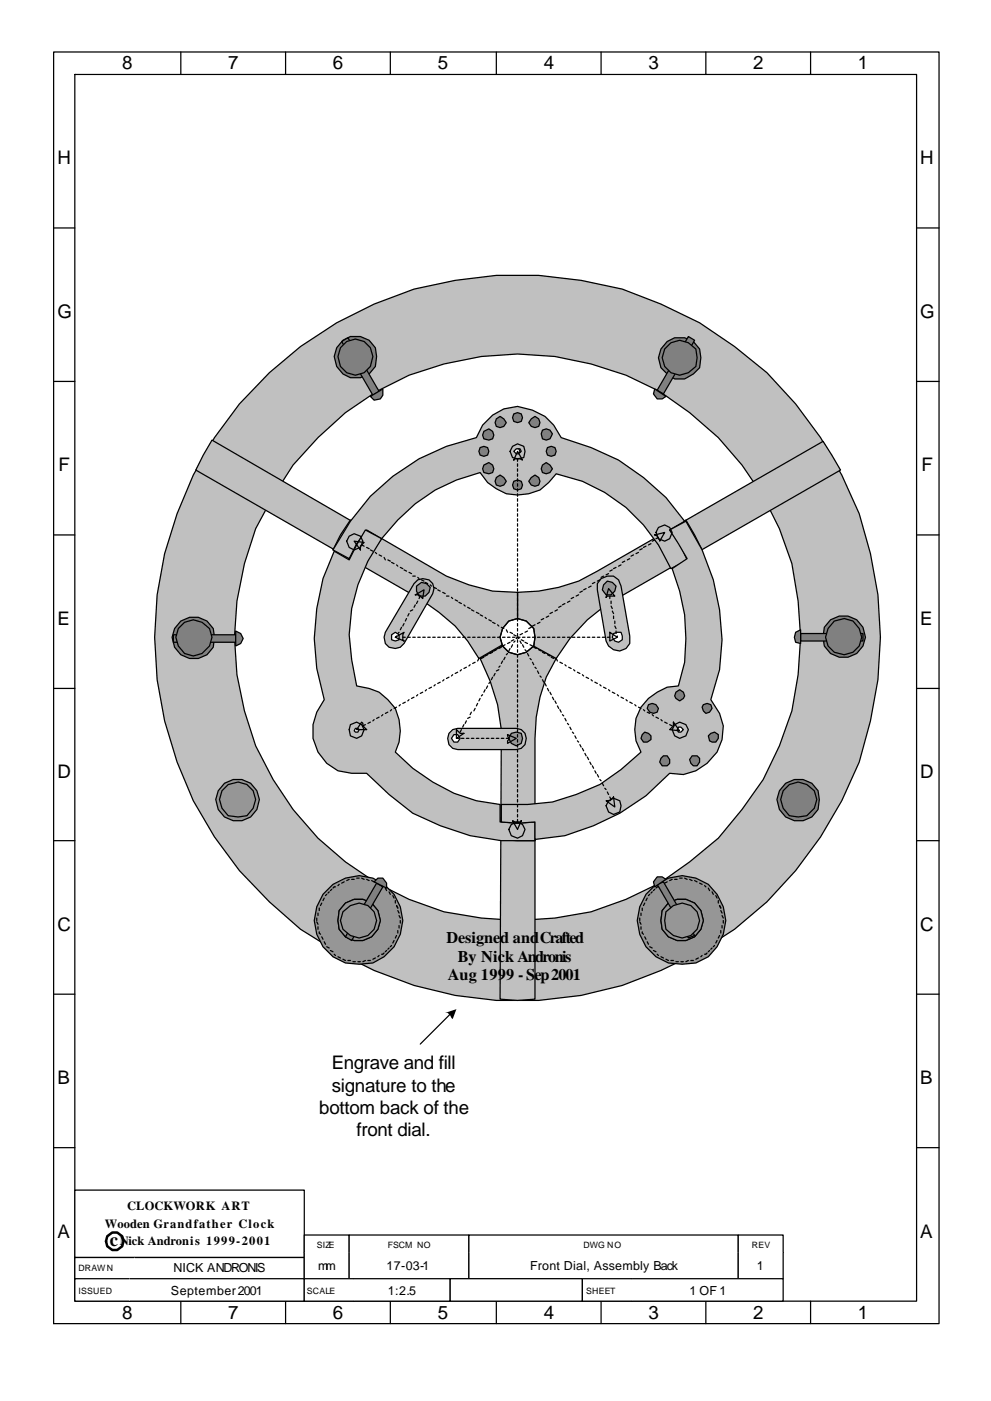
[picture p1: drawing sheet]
<svg xmlns="http://www.w3.org/2000/svg" width="210mm" height="297mm" viewBox="0 0 210 297" stroke-linecap="round" stroke-linejoin="round" font-family="sans-serif">
<g fill="none" stroke="#000" stroke-width=".26">
<path d="M11.4 11h187.8v269.6h-187.8zM15.9 15.8h178.6v260.1h-178.6zM38.4 11v4.8M60.6 11v4.8M82.8 11v4.8M105.3 11v4.8M127.5 11v4.8M149.8 11v4.8M172 11v4.8M11.4 48.3h4.5M194.5 48.3h4.7M11.4 80.9h4.5"/>
<path d="M194.5 80.9h4.7M11.4 113.4h4.5M194.5 113.4h4.7M11.4 146h4.5M194.5 146h4.7M11.4 178.2h4.5M194.5 178.2h4.7M11.4 210.8h4.5M194.5 210.8h4.7M11.4 243.3h4.5M194.5 243.3h4.7M38.4 275.9v4.7"/>
<path d="M60.6 275.9v4.7M82.8 275.9v4.7M105.3 275.9v4.7M127.5 275.9v4.7M149.8 275.9v4.7M172 275.9v4.7"/>
</g>
<path d="M57.1 79a78.8 78.8 0 0 1 30.7-17.7 81.8 81.8 0 0 1 44.2 0l8.2 3.2 8.2 3.9 7.4 5.1 6.9 5.5a81.6 81.6 0 0 1 19.6 29.9 77.9 77.9 0 0 1 2.4 43.9l-2.4 8.8a81.9 81.9 0 0 1-26.5 35.4l-7.4 4.8-8.2 4a75.2 75.2 0 0 1-68.8-4l-7.6-4.8-6.7-5.8a76 76 0 0 1-22.2-38.4 74.8 74.8 0 0 1 2.7-43.9 73.6 73.6 0 0 1 19.5-29.9zM67.5 92.8l-5.3 5.8-4.3 6.6-3.7 6.9a61.1 61.1 0 0 0 0 46 61.5 61.5 0 0 0 40 35.2 66.7 66.7 0 0 0 31.2 0l7.4-2.6 7.2-3.5 6.3-4.5 6.1-5 5-6.1 4.5-6.3 3.5-7.2 2.6-7.4a66.7 66.7 0 0 0 0-31.2 63.2 63.2 0 0 0-28-36.5 61.4 61.4 0 0 0-53.2-3.4l-6.9 3.4-6.6 4.5z" fill-rule="evenodd" fill="#c0c0c0" stroke="#000" stroke-width=".26"/>
<path d="M176.7 131.9a3.7 3.7 0 0 1 4.5 .6 3.7 3.7 0 0 1 .6 4.5l-1.4 1.6-1.8 .5a3.9 3.9 0 0 1-3.5-2.9 3.9 3.9 0 0 1 1.6-4.3z" fill-rule="evenodd" fill="#969696" stroke="#000" stroke-width=".26"/>
<g fill="#c0c0c0" stroke="#000" stroke-width=".26">
<path d="M37.8 133.3l1.4-1.4 1.8-.5 1.9 .5 1.5 1.4 .3 1.8-.3 1.9-1.5 1.6-1.9 .5a4 4 0 0 1-3.2-5.8z" fill-rule="evenodd"/>
<path d="M141 73.7a3.7 3.7 0 0 1 4.2-1.7 3.7 3.7 0 0 1 2.7 3.6l-.5 2.1a3.6 3.6 0 0 1-6.4 0l-.5-2.1z" fill-rule="evenodd"/>
<path d="M141 192.8l1.3-1.3 1.9-.6 1.8 .6 1.6 1.3 .3 1.8-.3 1.9-1.6 1.6-1.8 .5a4 4 0 0 1-3.2-5.8z" fill-rule="evenodd"/>
<path d="M73.6 191.5l2.1-.6a3.7 3.7 0 0 1 3.1 5.6l-1.3 1.6-1.8 .5-2.1-.5-1.4-1.6-.5-1.9 .5-1.8z" fill-rule="evenodd"/>
<path d="M47.1 167.7a3.9 3.9 0 0 1 4.3-1.8 3.9 3.9 0 0 1 2.8 3.6l-.5 1.9-1.3 1.5-2.1 .3-1.9-.3-1.3-1.5-.5-1.9z" fill-rule="evenodd"/>
</g>
<g fill="#969696" stroke="#000" stroke-width=".26">
<path d="M141 73.7a3.7 3.7 0 0 1 4.2-1.7 3.7 3.7 0 0 1 2.7 3.6l-.5 2.1a3.6 3.6 0 0 1-6.4 0l-.5-2.1z" fill-rule="evenodd"/>
<path d="M141 192.8l1.3-1.3 1.9-.6 1.8 .6 1.6 1.3 .3 1.8-.3 1.9-1.6 1.6-1.8 .5a4 4 0 0 1-3.2-5.8z" fill-rule="evenodd"/>
<path d="M72.2 192.8l1.6-1.3a3.7 3.7 0 0 1 4.5 .5 3.7 3.7 0 0 1 .5 4.5l-1.3 1.6-1.8 .5-1.9-.5-1.6-1.6-.5-1.9z" fill-rule="evenodd"/>
<path d="M47.1 167.7l1.3-1.4a4 4 0 0 1 5.8 3.2l-.5 1.9-1.6 1.5-1.8 .3-1.9-.3-1.3-1.5-.5-1.9z" fill-rule="evenodd"/>
<path d="M37.8 133.3l1.4-1.4 1.8-.5 1.9 .5 1.5 1.4 .3 1.8-.3 1.9-1.5 1.6-1.9 .5a4 4 0 0 1-3.2-5.8z" fill-rule="evenodd"/>
</g>
<g fill="#808080" stroke="#000" stroke-width=".26">
<path d="M72.8 72.1a4.7 4.7 0 0 1 6.8 1.6l.3 1.9a4.4 4.4 0 0 1-2.3 4.2 4.4 4.4 0 0 1-4.8-.5 4.4 4.4 0 0 1 0-7.2z" fill-rule="evenodd"/>
<path d="M141.6 72.4a4.7 4.7 0 0 1 6.8 1.6l.3 1.8-.3 2.2-1.3 1.3-1.8 1h-2.2l-1.5-1a4.1 4.1 0 0 1 0-6.9z" fill-rule="evenodd"/>
<path d="M176.2 131.4a4.5 4.5 0 0 1 7.2 2.5 4.5 4.5 0 0 1-5.3 5.4l-1.9-.7-1.3-1.6-.3-1.9 .3-2.1z" fill-rule="evenodd"/>
</g>
<g fill="#969696" stroke="#000" stroke-width=".26">
<path d="M142.1 191.5a4.7 4.7 0 0 1 6.9 1.6l.2 2.1a4.4 4.4 0 0 1-2.4 4 4.4 4.4 0 0 1-4.7-.6 4.4 4.4 0 0 1 0-7.1z" fill-rule="evenodd"/>
<path d="M141.6 193.3l1.3-1.3a4 4 0 0 1 5.8 3.2 3.9 3.9 0 0 1-2.9 3.5 3.9 3.9 0 0 1-4.2-1.7l-.6-1.8z" fill-rule="evenodd"/>
<path d="M73 191.5a4.7 4.7 0 0 1 6.9 1.6l.3 2.1a4.4 4.4 0 0 1-2.5 4 4.4 4.4 0 0 1-4.7-.6 4.4 4.4 0 0 1 0-7.1z" fill-rule="evenodd"/>
<path d="M47.6 166.1a4.5 4.5 0 0 1 7.2 2.5 4.5 4.5 0 0 1-5.3 5.4 4.4 4.4 0 0 1-3.6-3.4 4.4 4.4 0 0 1 1.7-4.5z" fill-rule="evenodd"/>
<path d="M47.1 167.7a3.9 3.9 0 0 1 4.3-1.8 3.9 3.9 0 0 1 2.8 3.6l-.5 1.9-1.3 1.5-1.9 .3-2.1-.3-1.3-1.5-.5-1.9z" fill-rule="evenodd"/>
<circle cx="75.7" cy="195.2" r="3.7"/>
</g>
<path d="M101.9 139.6l7.9-4.5 8.2 4.5-2.1 4-1.3 4.2-.8 4.2-.3 4.5v55.3l-3.7 .3-3.7-.3 .3-57.1-.8-5.3-1.6-5z" fill-rule="evenodd" fill="#c0c0c0" stroke="#000" stroke-width=".26"/>
<path d="M106.4 170.6l3.4 .2 3.7-.2M106.4 178l3.4 .2h3.7" fill="none" stroke="#000" stroke-width=".26"/>
<path d="M109.8 125.6l4.5-.3 4.2-.8 4.3-1.3 3.9-2.1 47.9-27.5 3.7 6.1-49.7 28.5-4 3.2-3.7 4-2.9 4.2-8.2-4.5z" fill-rule="evenodd" fill="#c0c0c0" stroke="#000" stroke-width=".26"/>
<path d="M138.9 114.2l1.9 2.9 1.5 3.2M145.5 110.2l1.9 3.2 1.6 3.2" fill="none" stroke="#000" stroke-width=".26"/>
<path d="M45 93.3l49.7 28.8 4.8 1.9 5 1.3 5.3 .3v9.2l-8.2 4.8-2.4-3.7-2.6-3.2-3.5-2.9-3.7-2.6-47.9-27.5 1.6-3.2z" fill-rule="evenodd" fill="#c0c0c0" stroke="#000" stroke-width=".26"/>
<path d="M74.3 110.2l-2.1 3.2-1.6 3.2M81 114.2l-2.2 2.9-1.5 3.2" fill="none" stroke="#000" stroke-width=".26"/>
<path d="M78.6 105.2a43.2 43.2 0 0 1 22.5-12.4 9.6 9.6 0 0 1 8.7-6.6l3.2 .8 2.6 1.3 1.9 1.8 1.6 2.7 6.3 2.1 5.8 2.6 5.3 3.7 4.8 4.3 4 5-3.2 1.9 2.1 2.9 1.6 3.4-3.5 1.9a33.7 33.7 0 0 0-24.3-20.1l-1.6 1.8-1.8 1.6-2.4 .8-2.4 .3-2.4-.3-2.1-1.1-1.8-1.3-1.6-2.1a33.7 33.7 0 0 0-17.5 10l-3.4 4-3.2-1.8-2.1 2.9-1.6 3.1-3.5-1.8 3.7-6.1z" fill-rule="evenodd" fill="#c0c0c0" stroke="#000" stroke-width=".26"/>
<path d="M109.5 95.4l.3-.2h.5l.3 .5-.3 .3h-.5z" fill-rule="evenodd" fill="#fff" stroke="#000" stroke-width=".26"/>
<g fill="#808080" stroke="#000" stroke-width=".26">
<path d="M105.3 88.8l.8-.5 .8 .5 .5 .8-.5 .8-.8 .3-.8-.3-.3-.8z" fill-rule="evenodd"/>
<path d="M102.7 91.5l1-.6 .8 .6 .3 .8-.3 .7-.8 .3-1-.3-.3-.7z" fill-rule="evenodd"/>
<path d="M102.7 98.6l1-.5 .8 .5 .3 .8-.3 .8-.8 .3-1-.3-.3-.8z" fill-rule="evenodd"/>
<path d="M105.3 101.2l.8-.5 .8 .5 .5 .8-.5 .8-.8 .3-.8-.3-.3-.8z" fill-rule="evenodd"/>
<path d="M112.7 101.2l.8-.5 .8 .5 .3 .8-.3 .8-.8 .3-.8-.3-.5-.8z" fill-rule="evenodd"/>
<path d="M115.1 98.6l.8-.5 .8 .5 .5 .8-.5 .8-.8 .3-.8-.3-.3-.8z" fill-rule="evenodd"/>
<circle cx="109.8" cy="88.6" r="1.09"/>
<circle cx="109.8" cy="102.9" r="1.09"/>
</g>
<path d="M109 95.7l.5-.5h.6l.2 .5-.2 .5h-.6z" fill-rule="evenodd" fill="#fff" stroke="#000" stroke-width=".26"/>
<g fill="#808080" stroke="#000" stroke-width=".26">
<path d="M112.7 88.8l.8-.5 .8 .5 .3 .8-.3 .8-.8 .3-.8-.3-.5-.8z" fill-rule="evenodd"/>
<path d="M115.1 91.2l.8-.3 .8 .3 .5 .8-.5 1-.8 .3-.8-.3-.3-1z" fill-rule="evenodd"/>
<circle cx="116.9" cy="95.7" r="1.09"/>
<circle cx="102.6" cy="95.7" r="1.09"/>
</g>
<path d="M70.9 116.9l3.2 1.8 1.6-3.2 1.8-3.1 3.5 1.8a36.2 36.2 0 0 0-6.9 20.4l.5 5.3 1.1 5.5 2.6 .6 2.1 .8 1.9 1.5 1.6 1.9a10.7 10.7 0 0 1 0 9.3 37.6 37.6 0 0 0 17.2 10.3l5 .8v3.7l3.7 .2 3.7-.2v3.9h-7.1l-6.7-1-6.3-2.1-5.8-2.7-5.1-3.9-4.7-4.5h-3.2l-2.9-.6a9.3 9.3 0 0 1-4.5-12.4l1.6-2.7a41.9 41.9 0 0 1 2.1-31.4z" fill-rule="evenodd" fill="#c0c0c0" stroke="#000" stroke-width=".26"/>
<path d="M75.4 154.4h.5l.3 .3-.3 .5h-.5l-.3-.2z" fill-rule="evenodd" fill="#fff" stroke="#000" stroke-width=".26"/>
<path d="M142.1 112.4l3.4-1.9a44.8 44.8 0 0 1 7.2 31.5l-1.9 6.3 1.9 3a8.9 8.9 0 0 1-2.7 10.5l-2.4 1.6-2.6 .8-2.9-.2a45.8 45.8 0 0 1-22.2 13.2l-6.4 .8v-3.7l-3.7 .2-3.4-.2v-3.7h5.5l5.3-.6 5-1.5 5.1-2.2 4.5-3.1 4.2-3.7a8.9 8.9 0 0 1 3.4-12.7l2.2-1.1 2.3-.3 1.4-5a38.4 38.4 0 0 0-2.7-19.8l3.2-2.2z" fill-rule="evenodd" fill="#c0c0c0" stroke="#000" stroke-width=".26"/>
<path d="M143.9 154.2h.6l.5 .5-.5 .5h-.6l-.2-.5z" fill-rule="evenodd" fill="#fff" stroke="#000" stroke-width=".26"/>
<g fill="#808080" stroke="#000" stroke-width=".26">
<path d="M137.6 149.4l.8-.3 .8 .3 .5 .8-.3 .8-.8 .3-.8-.3-.5-.8z" fill-rule="evenodd"/>
<path d="M136.3 155.8l.5-.6 .8 .3 .5 .5v.8l-.8 .5h-.8l-.5-.8z" fill-rule="evenodd"/>
<path d="M140.2 160.8l.6-.6h.8l.5 .8v.8l-.5 .6h-1.1l-.5-.8z" fill-rule="evenodd"/>
<path d="M149.2 149.4l.8-.3 .8 .3 .3 .8-.6 .8-.7 .3-.6-.6-.2-.8z" fill-rule="evenodd"/>
<path d="M150.3 156l.5-.5 .8-.3 .8 .6v.7l-.5 .8h-.8l-.6-.2z" fill-rule="evenodd"/>
<path d="M146.8 160.2h1.1l.5 .6v.8l-.5 .8h-.8l-.5-.6-.3-.8z" fill-rule="evenodd"/>
<path d="M143.4 146.8l.8-.6 .8 .6 .3 .7-.3 .6-.8 .5-.8-.5-.3-.6z" fill-rule="evenodd"/>
</g>
<path d="M107.9 131.7l1.9-.6 1.9 .6 1.5 1.6 .3 1.8-.3 1.9-1.5 1.3a3.7 3.7 0 0 1-4.5-.6 3.7 3.7 0 0 1-.6-4.4z" fill-rule="evenodd" fill="#fff" stroke="#000" stroke-width=".26"/>
<path d="M108.7 94.6l1.1-.5 1.3 .5 .3 1.1-.3 1.3-1.3 .3-1.1-.3-.5-1.3zM74.1 113.7l1-.5 1.4 .5 .5 1-.5 1.4-1.4 .5-1-.5-.5-1.4zM139.7 111.8l1.3-.5 1.1 .5 .5 1.1-.5 1.3-1.1 .5-1.3-.5-.5-1.3zM107.9 131.7l1.9-.6 1.9 .6 1.5 1.6 .3 1.8-.3 1.9-1.5 1.3a3.7 3.7 0 0 1-4.5-.6 3.7 3.7 0 0 1-.6-4.4zM74.3 153.6l1.4-.5 1 .5 .6 1.1-.6 1.3-1 .5-1.4-.5-.2-1.3zM143.1 153.6l1.1-.5 1.3 .5 .5 1.1-.5 1.3-1.3 .5-1.1-.5-.5-1.3zM108.5 174.8l1.3-.5 1.1 .5 .5 1.1-.5 1.3-1.1 .5-1.3-.5-.6-1.3zM129.1 169.8l1.1-.6 1.3 .6 .3 1-.3 1.4-1.3 .5-1.1-.5-.5-1.4zM95.5 215l-6.3 6.4" fill="none" stroke="#000" stroke-width=".26"/>
<path d="M94.5 214.8l2.3-.8-.8 2.1-1-1.3z" fill-rule="evenodd" fill="#000"/>
<g fill="#969696" stroke="#000" stroke-width=".26">
<path d="M68.5 189.6a9.2 9.2 0 0 1 9.1-3.8 9.2 9.2 0 0 1 7.3 6.5 9.6 9.6 0 0 1-5.8 11.9l-2.9 .2a9.1 9.1 0 0 1-9.5-9.2l.5-2.9z" fill-rule="evenodd"/>
<path d="M73.3 191.5a4.5 4.5 0 0 1 7.2 2.5 4.5 4.5 0 0 1-5.4 5.4l-1.8-.8-1.3-1.6-.3-1.8 .3-2.1z" fill-rule="evenodd"/>
</g>
<path d="M74.9 193.6l1.3-.3 1.1 .3 .5 1v1.1l-.5 1.1-1.1 .2-1.3-.2-.6-1.1v-1.1z" fill-rule="evenodd" fill="#fff" stroke="#000" stroke-width=".26"/>
<g fill="none" stroke="#000" stroke-width=".26">
<path d="M67.2 194.6v.6M67.2 195.4l.3 .6M67.5 193.6v.5M67.5 196.5v.5M67.7 192.5v.6M67.7 197.6v.2l.3 .3M68.3 191.5l-.3 .5M68.3 198.6l.2 .5M68.8 190.4l-.3 .5M68.8 199.7l.3 .5M69.3 189.6l-.2 .3M69.8 189.1l-.2 .3"/>
<path d="M70.4 188.6l-.3 .2M71.2 188h-.3l-.3 .3M72 187.5l-.3 .3M73 187l-.5 .2M74.1 186.4l-.5 .3M74.6 186.4h.5M75.7 186.2h.5M76.7 186.2l.6 .2M77.8 186.4l.5 .3M78.8 186.7l.6 .3M79.9 187.2l.5 .3M81 187.8l.2 .2"/>
<path d="M81.8 188.3l.2 .5M82.5 189.1l.3 .5M83.3 189.9l.3 .5M83.6 199.4l-.3 .5M83.9 190.9v.6M84.1 192l.3 .5M84.1 198.3l-.2 .6M84.4 193.1l.3 .5M84.4 197.3v.5M84.7 194.1l.2 .5M84.7 196.2v.6M84.9 195.2v.5"/>
<path d="M69.3 200.7l.5 .3M70.1 201.5l.5 .3M70.9 202.3l.3 .3M71.7 202.8l.5 .3M72.8 203.4l.5 .2M73.8 203.6h.5M74.9 203.9h.5M75.9 203.9h.6M77.5 203.6l-.5 .3M78.1 203.6h.5M79.6 203.1l-.5 .3M80.4 202.6l-.2 .2"/>
<path d="M81.5 202.1l-.3 .2h-.2M82 201.5l-.2 .3M82.5 201l-.2 .3M83.1 200.5l-.3 .2"/>
</g>
<g fill="#808080" stroke="#000" stroke-width=".26">
<path d="M166.2 167.7l1.3-1.4a4 4 0 0 1 5.8 3.2l-.5 1.9-1.6 1.5-1.9 .3-1.8-.3-1.3-1.5-.6-1.9z" fill-rule="evenodd"/>
<path d="M166.2 167.7l1.3-1.4a4 4 0 0 1 5.8 3.2l-.5 1.9-1.6 1.5-1.9 .3-1.8-.3-1.3-1.5-.6-1.9z" fill-rule="evenodd"/>
<path d="M166.7 166.1a4.7 4.7 0 0 1 6.9 1.6l.2 1.8a4.4 4.4 0 0 1-2.3 4.2 4.4 4.4 0 0 1-4.8-.5 4.4 4.4 0 0 1 0-7.1z" fill-rule="evenodd"/>
<path d="M166.2 167.7l1.3-1.4a4 4 0 0 1 5.8 3.2l-.5 1.9-1.6 1.5-1.9 .3-1.8-.3-1.3-1.5-.6-1.9z" fill-rule="evenodd"/>
</g>
<g fill="#969696" stroke="#000" stroke-width=".26">
<path d="M137.1 189.6a9.2 9.2 0 0 1 9-3.8 9.2 9.2 0 0 1 7.4 6.5 10 10 0 0 1-3.2 10.5l-2.7 1.4-2.9 .2a9.1 9.1 0 0 1-9.5-9.2l.5-2.9z" fill-rule="evenodd"/>
<path d="M141.8 191.5a4.5 4.5 0 0 1 7.2 2.5 4.5 4.5 0 0 1-5.3 5.4l-1.9-.8-1.3-1.6-.3-1.8 .3-2.1z" fill-rule="evenodd"/>
</g>
<path d="M143.7 193.6l1-.3 1.1 .3 .5 1v1.1l-.5 1.1-1.1 .2-1-.2-.8-1.1v-1.1z" fill-rule="evenodd" fill="#fff" stroke="#000" stroke-width=".26"/>
<g fill="none" stroke="#000" stroke-width=".26">
<path d="M135.7 194.6v.6M135.7 195.4l.3 .6M136 193.6v.5M136 196.5v.5M136.3 192.5v.6M136.3 197.6v.2l.2 .3M136.8 191.5l-.3 .5M136.8 198.6l.3 .5M137.3 190.4l-.2 .5M137.3 199.7l.3 .5M137.8 189.6l-.2 .3M138.4 189.1l-.3 .3"/>
<path d="M138.9 188.6l-.3 .2M139.7 188h-.3l-.2 .3M140.5 187.5l-.3 .3M141.6 187l-.6 .2M142.6 186.4l-.5 .3M143.1 186.4h.6M144.2 186.2h.5M145.3 186.2l.5 .2M146.3 186.4l.5 .3M147.4 186.7l.5 .3M148.4 187.2l.6 .3M149.5 187.8l.3 .2"/>
<path d="M150.3 188.3l.2 .5M151.1 189.1l.2 .5M151.9 189.9l.2 .5M152.1 199.4l-.2 .5M152.4 190.9v.6M152.7 192l.2 .5M152.7 198.3l-.3 .6M152.9 193.1l.3 .5M152.9 197.3v.5M153.2 194.1l.3 .5M153.2 196.2v.6M153.5 195.2v.5"/>
<path d="M137.8 200.7l.6 .3M138.6 201.5l.6 .3M139.4 202.3l.3 .3M140.2 202.8l.6 .3M141.3 203.4l.5 .2M142.3 203.6h.6M143.4 203.9h.5M144.5 203.9h.5M146 203.6l-.5 .3M146.6 203.6h.5M148.2 203.1l-.6 .3M149 202.6l-.3 .2"/>
<path d="M150 202.1l-.2 .2h-.3M150.5 201.5l-.2 .3M151.1 201l-.3 .3M151.6 200.5l-.3 .2"/>
</g>
<path d="M141.3 193.3l1.6-1.3a3.7 3.7 0 0 1 5.5 3.2 3.7 3.7 0 0 1-5.5 3.1l-1.6-1.3-.3-1.8z" fill-rule="evenodd" fill="#c0c0c0" stroke="#000" stroke-width=".26"/>
<path d="M141.3 193.3l1.6-1.3a3.7 3.7 0 0 1 5.5 3.2 3.7 3.7 0 0 1-5.5 3.1l-1.6-1.3-.5-1.8z" fill-rule="evenodd" fill="#969696" stroke="#000" stroke-width=".26"/>
<path d="M72.8 193.3l1.5-1.3a3.7 3.7 0 0 1 5.6 3.2 3.7 3.7 0 0 1-5.6 3.1l-1.5-1.3-.6-1.8z" fill-rule="evenodd" fill="#c0c0c0" stroke="#000" stroke-width=".26"/>
<g fill="#969696" stroke="#000" stroke-width=".26">
<path d="M72.8 193.3l1.5-1.3a3.7 3.7 0 0 1 5.6 3.2 3.7 3.7 0 0 1-5.6 3.1l-1.5-1.3-.6-1.8z" fill-rule="evenodd"/>
<path d="M73.3 191.5a4.5 4.5 0 0 1 7.2 2.5 4.5 4.5 0 0 1-5.4 5.4l-1.8-.8-1.3-1.6-.3-1.8 .3-2.1z" fill-rule="evenodd"/>
</g>
<g fill="#808080" stroke="#000" stroke-width=".26">
<path d="M38.4 131.7a4.7 4.7 0 0 1 6.8 1.6l.3 1.8a4.4 4.4 0 0 1-2.3 4.2 4.4 4.4 0 0 1-4.8-.5 4.4 4.4 0 0 1 0-7.1z" fill-rule="evenodd"/>
<path d="M36.8 134.6h13.2v1.6h-13.2z" fill-rule="evenodd"/>
<path d="M50 133.8l1.1 .5 .5 1.1-.5 1-1.1 .6z" fill-rule="evenodd"/>
<path d="M37.8 133.3l1.4-1.4a4 4 0 0 1 5.8 3.2l-.6 1.9-1.5 1.6-1.9 .5a4 4 0 0 1-3.2-5.8z" fill-rule="evenodd"/>
<path d="M169.9 134.3h13.2v1.6h-13.2z" fill-rule="evenodd"/>
<path d="M168.8 134.1l1.1-.6v2.9l-1.1-.2-.3-1.1z" fill-rule="evenodd"/>
<path d="M177 131.7l2.1-.6a3.9 3.9 0 0 1 3.5 3 3.9 3.9 0 0 1-1.6 4.2l-1.9 .5-2.1-.5-1.3-1.3-.5-1.9 .5-1.8z" fill-rule="evenodd"/>
</g>
<path d="M141.8 191.5a4.5 4.5 0 0 1 7.2 2.5 4.5 4.5 0 0 1-5.3 5.4l-1.9-.8-1.3-1.6-.3-1.8 .3-2.1z" fill-rule="evenodd" fill="#969696" stroke="#000" stroke-width=".26"/>
<g fill="#808080" stroke="#000" stroke-width=".26">
<path d="M139.4 187.5l1.4-.5 6.6 11.3-1.4 .6z" fill-rule="evenodd"/>
<path d="M139.4 185.9h1.1l.8 .5-2.4 1.6-.3-1z" fill-rule="evenodd"/>
</g>
<path d="M141.3 193.3l1.6-1.3a3.7 3.7 0 0 1 5.5 3.2 3.7 3.7 0 0 1-5.5 3.1l-1.6-1.3-.3-1.8z" fill-rule="evenodd" fill="#969696" stroke="#000" stroke-width=".26"/>
<g fill="#808080" stroke="#000" stroke-width=".26">
<path d="M79.9 187.2l1.3 .8-6.6 11.4-1.3-.8z" fill-rule="evenodd"/>
<path d="M79.4 187l.8-.8h1l.8 1v1.1z" fill-rule="evenodd"/>
</g>
<path d="M72.8 193.3l1.5-1.3a3.7 3.7 0 0 1 5.6 3.2 3.7 3.7 0 0 1-5.6 3.1l-1.5-1.3-.6-1.8z" fill-rule="evenodd" fill="#969696" stroke="#000" stroke-width=".26"/>
<g fill="#808080" stroke="#000" stroke-width=".26">
<path d="M72.5 72.4l1.3-.8 6.6 11.4-1.3 .8z" fill-rule="evenodd"/>
<path d="M78.6 84l2.6-1.5v1.3l-.5 .8-1.3 .2z" fill-rule="evenodd"/>
<path d="M72.2 73.7a3.7 3.7 0 0 1 4.2-1.7 3.7 3.7 0 0 1 2.7 3.6l-.5 2.1a3.6 3.6 0 0 1-6.4 0l-.5-2.1z" fill-rule="evenodd"/>
<path d="M146 71.3l1.4 .8-6.6 11.4-1.4-.8z" fill-rule="evenodd"/>
<path d="M138.9 82.5l2.4 1.5-.8 .6h-1.1l-.8-1.1z" fill-rule="evenodd"/>
<path d="M141 74l1.3-1.3 1.9-.6 1.8 .6 1.6 1.3 .3 1.8-.3 1.9-1.6 1.3a3.7 3.7 0 0 1-4.4-.6 3.7 3.7 0 0 1-.6-4.4z" fill-rule="evenodd"/>
</g>
<path d="M96 154.7l1.1-.3h12.4l1.1 .3a2.3 2.3 0 0 1 1 2.5 2.3 2.3 0 0 1-2.1 1.7h-12.4l-1.1-.2a2.38 2.38 0 0 1 0-4z" fill-rule="evenodd" fill="#c0c0c0" stroke="#000" stroke-width=".26"/>
<path d="M96.3 155.8h.8l.5 .7-.5 .8h-.8l-.5-.8z" fill-rule="evenodd" fill="#fff" stroke="#000" stroke-width=".26"/>
<path d="M108.5 155.5l1-.3 1.1 .3 .3 1-.3 1.1-1.1 .5-1-.5-.6-1.1z" fill-rule="evenodd" fill="#969696" stroke="#000" stroke-width=".26"/>
<path d="M127.5 122.7l1.4-.6h1.3l1 .8 .6 1.4 1.8 10.5v1.6a2.64 2.64 0 0 1-2.7 1.6 2.64 2.64 0 0 1-2.3-2.1l-1.9-10.8v-1.4z" fill-rule="evenodd" fill="#c0c0c0" stroke="#000" stroke-width=".26"/>
<g fill="#fff" stroke="#000" stroke-width=".26">
<path d="M128.3 124l.8-.5 .8 .2 .5 .8-.2 .8-.8 .3h-.8l-.5-.8z" fill-rule="evenodd"/>
<path d="M130.2 134.3l.8-.2h.8l.2 .7v.8l-.8 .6-.8-.3-.5-.8z" fill-rule="evenodd"/>
</g>
<path d="M87.8 123.7a2.3 2.3 0 0 1 2.5-1 2.3 2.3 0 0 1 1.8 2.1l-.3 1.1-6.1 10.5a2.31 2.31 0 0 1-3.1 .8 2.31 2.31 0 0 1-.8-3.1z" fill-rule="evenodd" fill="#c0c0c0" stroke="#000" stroke-width=".26"/>
<path d="M83.1 134.6l.8-.5 .8 .5v1l-.8 .3-.8-.3z" fill-rule="evenodd" fill="#fff" stroke="#000" stroke-width=".26"/>
<path d="M88.9 124.5l.8-.5 .8 .5v.8l-.8 .6-.8-.6z" fill-rule="evenodd" fill="#808080" stroke="#000" stroke-width=".26"/>
<g fill="#969696" stroke="#000" stroke-width=".26">
<path d="M88.4 124.3l1-.8 1.1 .2 .8 .8-.3 1.1-.8 .8h-1.3l-.5-1.1z" fill-rule="evenodd"/>
<path d="M128.1 124l.8-.8 1 .3 .8 .8-.3 1-.8 .8h-1l-.8-1z" fill-rule="evenodd"/>
</g>
<g fill="none" stroke="#000" stroke-width=".26">
<path d="M109.8 95.7l1.1 1.8-.6-.2h-1l-.3 .2zM109.8 97.3v.5M109.8 98.3v.6M109.8 99.4v.5M75.1 114.7l2.2 .3-.8 .8v.8zM76.7 115.5l.6 .3M77.8 116.1l.5 .2M78.6 116.6l.5 .3M79.6 117.1l.3 .3M80.4 117.7l.6 .2M81.5 118.2l.3 .5M82.3 118.7l.5 .3"/>
<path d="M83.1 119.2l.5 .3M84.1 119.8l.3 .2M109.8 100.5v.5M109.8 101.5v.5M109.8 102.6v.5M109.8 103.6v.6M109.8 104.7v.5M109.8 105.7v.6M109.8 106.8v.5M109.8 107.9v.5M109.8 108.9v.5M109.8 110v.5"/>
<path d="M109.8 111v.6M109.8 112.1v.5M109.8 113.2v.5M109.8 114.2v.5M109.8 115.3v.5M109.8 116.3v.6M109.8 117.4v.5M109.8 118.4v.6M109.8 119.5v.5M131.8 119.8l-.6 .2M132.6 119l-.6 .2M133.6 118.4l-.5 .3"/>
<path d="M134.4 117.7l-.5 .2M135.5 117.1l-.6 .3M136.3 116.3l-.6 .3M137.1 115.8l-.6 .3M138.1 115.3l-.5 .2M138.9 113.4l2.1-.5-1 1.8v-.2l-.6-.8-.2-.3zM138.9 114.5l-.5 .2M139.7 113.9l-.5 .3M83.9 135.1l1.8-1-.2 .5v1l.2 .3zM84.1 134.8l-.2 .3M84.7 134.1l-.3 .2M84.9 120.3l.6 .3"/>
<path d="M85.2 133l-.3 .5M85.5 135.1h.5M85.7 132.2l-.2 .5M85.7 120.8l.6 .3M86.3 131.1l-.3 .6M86.5 135.1h.5M86.8 130.1l-.3 .5M86.8 121.4l.5 .2M87.6 129.3l-.6 .3M87.6 135.1h.5M87.6 122.1h.5M88.1 126.1l1.9-1-.3 1.8-.8-.8z"/>
<path d="M88.1 128.2l-.3 .6M88.6 127.4l-.2 .6M88.6 135.1h.6M88.6 122.4l.3 .3M89.2 126.4l-.3 .5M89.4 122.9l.6 .3M89.7 135.1h.5M90.2 123.5l.6 .2M90.8 135.1h.5M91.3 124l.2 .3M91.8 135.1h.5M92.1 124.5l.5 .3"/>
<path d="M92.9 135.1h.5M92.9 125.1l.5 .2M93.9 135.1h.6M93.9 125.6l.6 .3M94.7 126.4h.5M95 135.1h.5M95.8 126.6l.2 .3M96 135.1h.6M96.6 127.2l.5 .2M97.1 135.1h.5M97.4 127.7l.5 .3M98.2 135.1h.5"/>
<path d="M98.4 128.2l.3 .3M99.2 135.1h.5M99.2 128.8l.5 .2M100 129.3l.5 .3M100.3 135.1h.5M101.1 129.8l.5 .3M101.3 135.1h.6M101.6 139.6l-.3 .5M101.9 130.4l.5 .2M102.4 135.1h.5M102.7 139.3l-.6 .3M102.9 130.9l.3 .2"/>
<path d="M103.5 135.1h.5M103.5 138.8l-.6 .3M103.7 131.4l.5 .3M104.5 135.1h.5M104.5 138.3l-.5 .3M104.5 131.9l.5 .3M105.3 137.8l-.5 .2M105.6 135.1h.5M105.6 132.5l.2 .2M106.4 137.2l-.6 .3M106.4 133l.5 .3M106.6 135.1h.6"/>
<path d="M107.2 139.3l-.3 .6M107.2 136.7l-.6 .3M107.4 133.5l.3 .6M107.7 135.1h.5M107.7 138.6l-.3 .2M108.2 137.5l-.3 .5M108.2 136.2l-.5 .2M108.2 134.1l.5 .2M108.7 135.1h.6M108.7 136.7l-.2 .5M109 135.6l-.5 .3M109 134.6l.5 .2"/>
<path d="M109.3 135.9l-.3 .3M109.8 135.1h.5M109.8 135.1l-.3 .3M109.8 135.1l.3 .3M109.8 120.6v.5M109.8 121.6v.5M109.8 122.7v.5M109.8 123.7v.6M109.8 124.8v.5M109.8 125.9v.5M109.8 126.9v.5M109.8 128v.5"/>
<path d="M109.8 129v.6M109.8 130.1v.5M109.8 131.1v.6M109.8 132.2v.5M109.8 133.3v.5M109.8 134.3v.5M109.8 135.6v.6M109.8 136.7v.5M109.8 137.8v.5M109.8 138.8v.5M109.8 139.9v.5M110.3 135.9l.3 .5"/>
<path d="M110.6 135.6l.5 .3M110.9 135.1h.5M110.9 134.3l-.6 .3M110.9 136.7l.2 .5M111.4 136.2l.5 .2M111.4 137.8l.3 .2M111.9 135.1h.5M111.9 133.8l-.5 .3M111.9 138.6l.3 .5M112.4 136.7l.6 .3M112.4 139.6l.3 .3M112.7 133l-.5 .3"/>
<path d="M113 135.1h.5M113.2 137.2l.6 .3M113.5 132.5l-.5 .2M114 135.1h.6M114.3 137.8l.5 .2M114.6 131.9l-.6 .3M115.1 135.1h.5M115.1 138.3l.5 .3M115.4 131.1l-.6 .3M116.2 135.1h.5M116.2 138.8l.5 .3M116.4 130.6l-.5 .3"/>
<path d="M116.9 139.3l.6 .3M117.2 135.1h.5M117.2 129.8l-.5 .3M118 139.6l.3 .5M118.3 135.1h.5M118.3 129.3l-.6 .3M119.1 128.5l-.6 .3M119.3 135.1h.6M119.9 128l-.6 .2M120.4 135.1h.5M120.9 127.4l-.5 .3M121.4 135.1h.6"/>
<path d="M121.7 126.6l-.5 .3M122.5 135.1h.5M122.8 126.1l-.6 .3M123.6 135.1h.5M123.6 125.3l-.6 .3M124.4 124.8l-.6 .3M124.6 135.1h.5M125.4 124.3l-.5 .2M125.7 135.1h.5M126.2 123.5l-.5 .2M126.7 135.1h.6M127.3 122.9l-.6 .3"/>
<path d="M127.8 135.1h.5M128.1 122.1l-.6 .3M128.9 135.1h.5M129.1 124.8l1.3 1.6h-1.5l-.3 .2zM129.1 121.6l-.5 .3M129.4 134.1l1.6 1-1.6 .8zM129.4 126.4v.5M129.6 127.4v.6M129.6 128.5l.3 .5M129.9 129.6l.3 .5M129.9 120.8l-.5 .3M130.2 130.6v.5"/>
<path d="M130.4 131.7v.5M130.4 132.7l.3 .6M130.7 133.8v.5M130.7 120.3l-.5 .3M131 134.8v.3M76.7 153.1l.3 .3v.5l.8 .8h-2.1zM77.5 153.6l-.5 .3M78.6 153.1l-.5 .3M79.4 152.6l-.3 .2M80.4 152l-.5 .3M81.2 151.5l-.2 .3M82.3 151l-.5 .3"/>
<path d="M83.1 150.5l-.3 .2M84.1 149.9l-.5 .3M84.9 149.4l-.2 .3M86 148.9l-.5 .2M86.8 148.3l-.3 .3M87.8 147.8l-.5 .3M88.6 147.3l-.2 .2M89.7 146.8l-.5 .2M90.5 146.2l-.3 .3M91.5 145.7l-.5 .3M92.3 145.2l-.2 .2M93.4 144.6l-.5 .3"/>
<path d="M94.2 144.1l-.3 .3M95.2 143.6l-.5 .2M96 143.1l-.2 .2M96.8 154.7l.8 .8h.8l-1.6 1zM96.8 156.5h.6M97.1 142.5l-.5 .3M97.9 156.5h.5M97.9 154.7l-.3 .5M97.9 142l-.3 .3M98.4 153.6l-.2 .6M99 156.5h.5M99 152.8l-.3 .6"/>
<path d="M99 141.5l-.6 .2M99.7 152l-.5 .3M99.7 140.9l-.2 .3M100 156.5h.5M100 151l-.3 .5M100.8 150.2l-.3 .5M100.8 140.4l-.5 .3M101.1 156.5h.5M101.3 149.1l-.2 .6M101.9 148.1l-.3 .5M102.1 156.5h.6M102.4 147.3l-.3 .2"/>
<path d="M102.9 146.2l-.2 .6M103.2 156.5h.5M103.5 145.4l-.3 .6M104 144.6l-.3 .3M104.2 156.5h.6M104.5 143.6l-.3 .5M105 142.8l-.2 .5M105.3 156.5h.5M105.8 142l-.5 .3M106.1 141.2l-.3 .3M106.4 156.5h.5M106.6 140.1l-.2 .6"/>
<path d="M107.4 156.5h.5M107.7 155.8l1.8 .7-1.8 1.1v-.5l.2-.3zM109.8 140.9v.6M109.8 142v.5M109.8 143.1v.5M109.8 144.1v.5M109.8 145.2v.5M109.8 146.2v.6M109.8 147.3v.5M109.8 148.3v.6M109.8 149.4v.5M109.8 150.5v.5"/>
<path d="M109.8 151.5v.5M109.8 152.6v.5M109.8 153.6v.6M109.8 154.7v.5M109.8 155.8v.5M109.8 156.8v.5M109.8 157.9v.5M109.8 158.9v.6M109.8 160v.5M113 140.4l.2 .5M113.5 141.5l.3 .2M114 142.3l.3 .5"/>
<path d="M114.6 143.3l.2 .3M115.1 144.1l.3 .5M115.6 144.9l.3 .5M116.2 146l.2 .5M116.7 146.8l.2 .5M117.2 147.8l.3 .5M117.7 148.6l.3 .5M118.3 149.7l.2 .5M118.8 140.4l.5 .3M118.8 150.5l.3 .5M119.3 151.5l.3 .3M119.9 140.9l.2 .3"/>
<path d="M119.9 152.3l.2 .5M120.4 153.4l.2 .2M120.6 141.5l.6 .2M120.9 154.2l.3 .5M121.4 155.2l.3 .3M121.7 142l.3 .3M122 156l.2 .5M122.5 142.5l.5 .3M122.5 157.1l.3 .2M123 157.9l.3 .5M123.6 143.1l.2 .2M123.6 158.7l.2 .5"/>
<path d="M124.1 159.7l.3 .5M124.4 143.6l.5 .2M125.4 144.1l.3 .3M126.2 144.6l.5 .3M127.3 145.2l.2 .2M128.1 145.7l.5 .3M129.1 146.2l.3 .3M129.9 146.8l.5 .2M131 147.3l.2 .2M131.8 147.8l.5 .3M132.8 148.3l.3 .3M133.6 148.9l.5 .2"/>
<path d="M134.7 149.4l.2 .3M135.5 149.9l.5 .3M136.5 150.5l.3 .2M137.3 151l.5 .3M138.4 151.5l.2 .3M139.2 152l.5 .3M140.2 152.6l.3 .2M141 153.1l.6 .3M142.1 153.6l.5 .3M142.9 153.1l1.3 1.9-2.1-.3 .8-.8zM108.7 174l.6 .3h1l.3-.3-.8 1.9zM109.8 161v.6"/>
<path d="M109.8 162.1v.5M109.8 163.2v.5M109.8 164.2v.5M109.8 165.3v.5M109.8 166.3v.6M109.8 167.4v.5M109.8 168.5v.5M109.8 169.5v.5M109.8 170.6v.5M109.8 171.6v.6M109.8 172.7v.5M109.8 173.7v.6"/>
<path d="M124.6 160.5l.3 .5M125.1 161.6l.3 .5M125.7 162.4l.2 .5M126.2 163.4l.3 .6M126.7 164.2l.3 .5M127.3 165.3l.2 .2M127.8 166.1l.3 .5M128.3 167.1l.3 .3M128.6 169.8h.8l.8-.8 .2 2.1zM128.9 167.9l.2 .6M129.4 169l.2 .5"/>
</g>
<path d="M15.9 252.3h48.7v14.3h-48.7z" fill-rule="evenodd" fill="#fff" stroke="#000" stroke-width=".26"/>
<path d="M64.6 261.8h9.5v3.8h-9.5z" fill-rule="evenodd" fill="#fff"/>
<path d="M64.6 265.6v-3.8h9.5v3.8" fill="none" stroke="#000" stroke-width=".26"/>
<path d="M74.1 261.8h25.4v3.8h-25.4z" fill-rule="evenodd" fill="#fff"/>
<path d="M74.1 265.6v-3.8h25.4v3.8" fill="none" stroke="#000" stroke-width=".26"/>
<path d="M99.5 261.8h57.1v3.8h-57.1z" fill-rule="evenodd" fill="#fff"/>
<path d="M99.5 265.6v-3.8h57.1v3.8" fill="none" stroke="#000" stroke-width=".26"/>
<path d="M156.6 261.8h9.6v3.8h-9.6z" fill-rule="evenodd" fill="#fff"/>
<path d="M156.6 265.6v-3.8h9.6v3.8" fill="none" stroke="#000" stroke-width=".26"/>
<path d="M15.9 266.6h12.7v4.5h-12.7z" fill-rule="evenodd" fill="#fff"/>
<path d="M28.6 266.6h-12.7v4.5h12.7" fill="none" stroke="#000" stroke-width=".26"/>
<path d="M28.6 266.6h36v4.5h-36z" fill-rule="evenodd" fill="#fff"/>
<path d="M28.6 266.6h36v4.5h-36" fill="none" stroke="#000" stroke-width=".26"/>
<path d="M64.6 265.6h9.5v5.5h-9.5z" fill-rule="evenodd" fill="#fff"/>
<path d="M64.6 265.6v5.5h9.5v-5.5" fill="none" stroke="#000" stroke-width=".26"/>
<path d="M74.1 265.6h25.4v5.5h-25.4z" fill-rule="evenodd" fill="#fff"/>
<path d="M74.1 265.6v5.5h25.4v-5.5" fill="none" stroke="#000" stroke-width=".26"/>
<path d="M99.5 265.6h57.1v5.5h-57.1z" fill-rule="evenodd" fill="#fff"/>
<path d="M99.5 265.6v5.5h57.1v-5.5" fill="none" stroke="#000" stroke-width=".26"/>
<path d="M156.6 265.6h9.6v5.5h-9.6z" fill-rule="evenodd" fill="#fff"/>
<path d="M156.6 265.6v5.5h9.6v-5.5" fill="none" stroke="#000" stroke-width=".26"/>
<path d="M15.9 271.1h11.6v4.8h-11.6z" fill-rule="evenodd" fill="#fff"/>
<path d="M27.5 271.1h-11.6v4.8h11.6" fill="none" stroke="#000" stroke-width=".26"/>
<path d="M27.5 271.1h37.1v4.8h-37.1z" fill-rule="evenodd" fill="#fff"/>
<path d="M27.5 271.1h37.1v4.8h-37.1" fill="none" stroke="#000" stroke-width=".26"/>
<path d="M64.6 271.1h10.5v4.8h-10.5z" fill-rule="evenodd" fill="#fff"/>
<path d="M75.1 271.1h-10.5v4.8h10.5" fill="none" stroke="#000" stroke-width=".26"/>
<path d="M75.1 271.1h20.4v4.8h-20.4z" fill-rule="evenodd" fill="#fff"/>
<path d="M75.1 271.1h20.4v4.8h-20.4" fill="none" stroke="#000" stroke-width=".26"/>
<path d="M95.5 271.1h28.1v4.8h-28.1z" fill-rule="evenodd" fill="#fff" stroke="#000" stroke-width=".26"/>
<path d="M123.6 271.1h10.5v4.8h-10.5z" fill-rule="evenodd" fill="#fff"/>
<path d="M134.1 271.1h-10.5v4.8h10.5" fill="none" stroke="#000" stroke-width=".26"/>
<path d="M134.1 271.1h32.1v4.8h-32.1z" fill-rule="evenodd" fill="#fff"/>
<path d="M134.1 271.1h32.1v4.8h-32.1" fill="none" stroke="#000" stroke-width=".26"/>
<circle cx="24.4" cy="263.1" r="1.89" fill="none" stroke="#000" stroke-width=".53"/>
<g font-size="4">
<text x="25.9" y="14.7">8</text>
<text x="48.4" y="14.7">7</text>
<text x="70.6" y="14.7">6</text>
<text x="92.9" y="14.7">5</text>
<text x="115.4" y="14.7">4</text>
<text x="137.6" y="14.7">3</text>
<text x="159.8" y="14.7">2</text>
<text x="182" y="14.7">1</text>
<text x="12.2" y="34.8">H</text>
<text x="195.3" y="34.8">H</text>
<text x="12.2" y="67.4">G</text>
<text x="195.3" y="67.4">G</text>
<text x="12.4" y="99.9">F</text>
<text x="195.5" y="99.9">F</text>
<text x="12.2" y="132.5">E</text>
<text x="195.3" y="132.5">E</text>
<text x="12.2" y="165">D</text>
<text x="195.3" y="165">D</text>
<text x="12.2" y="197.3">C</text>
<text x="195.3" y="197.3">C</text>
<text x="70.4" y="226.7">Engrave and fill</text>
<text x="12.2" y="229.8">B</text>
<text x="70.4" y="231.4">signature to the</text>
<text x="195.3" y="229.8">B</text>
<text x="67.7" y="236.2">bottom back of the</text>
<text x="75.7" y="240.9">front dial.</text>
<text x="12.2" y="262.4">A</text>
<text x="195.3" y="262.4">A</text>
<text x="23.3" y="264.2">c</text>
<text x="25.9" y="279.6">8</text>
<text x="48.4" y="279.6">7</text>
<text x="70.6" y="279.6">6</text>
<text x="92.9" y="279.6">5</text>
<text x="115.4" y="279.6">4</text>
<text x="137.6" y="279.6">3</text>
<text x="159.8" y="279.6">2</text>
<text x="182" y="279.6">1</text>
</g>
<g font-size="3.4">
<text x="94.7" y="199.9">Designed and Crafted</text>
<text x="97.1" y="203.9">By Nick Andronis</text>
<text x="95" y="207.9">Aug 1999 -Sep 2001</text>
</g>
<g font-size="2.6">
<text x="27" y="256.6">CLOCKWORK ART</text>
<text x="22.2" y="260.3">Wooden Grandfather Clock</text>
<text x="25.4" y="264">Nick Andronis 1999-2001</text>
<text x="36.8" y="269.8">NICK ANDRONIS</text>
<text x="67.5" y="269.3">mm</text>
<text x="82" y="269.3">17-03-1</text>
<text x="112.4" y="269.3">Front Dial, Assembly Back</text>
<text x="160.6" y="269.3">1</text>
<text x="36.2" y="274.5">September 2001</text>
<text x="82.3" y="274.5">1:2.5</text>
<text x="146.3" y="274.5">1 OF 1</text>
</g>
<g font-size="1.9">
<text x="16.7" y="269.5">DRAWN</text>
<text x="67.2" y="264.5">SIZE</text>
<text x="82.3" y="264.5">FSCM NO</text>
<text x="123.8" y="264.5">DWG NO</text>
<text x="159.5" y="264.5">REV</text>
<text x="16.7" y="274.3">ISSUED</text>
<text x="65.1" y="274.3">SCALE</text>
<text x="124.4" y="274.3">SHEET</text>
</g>
</svg>
